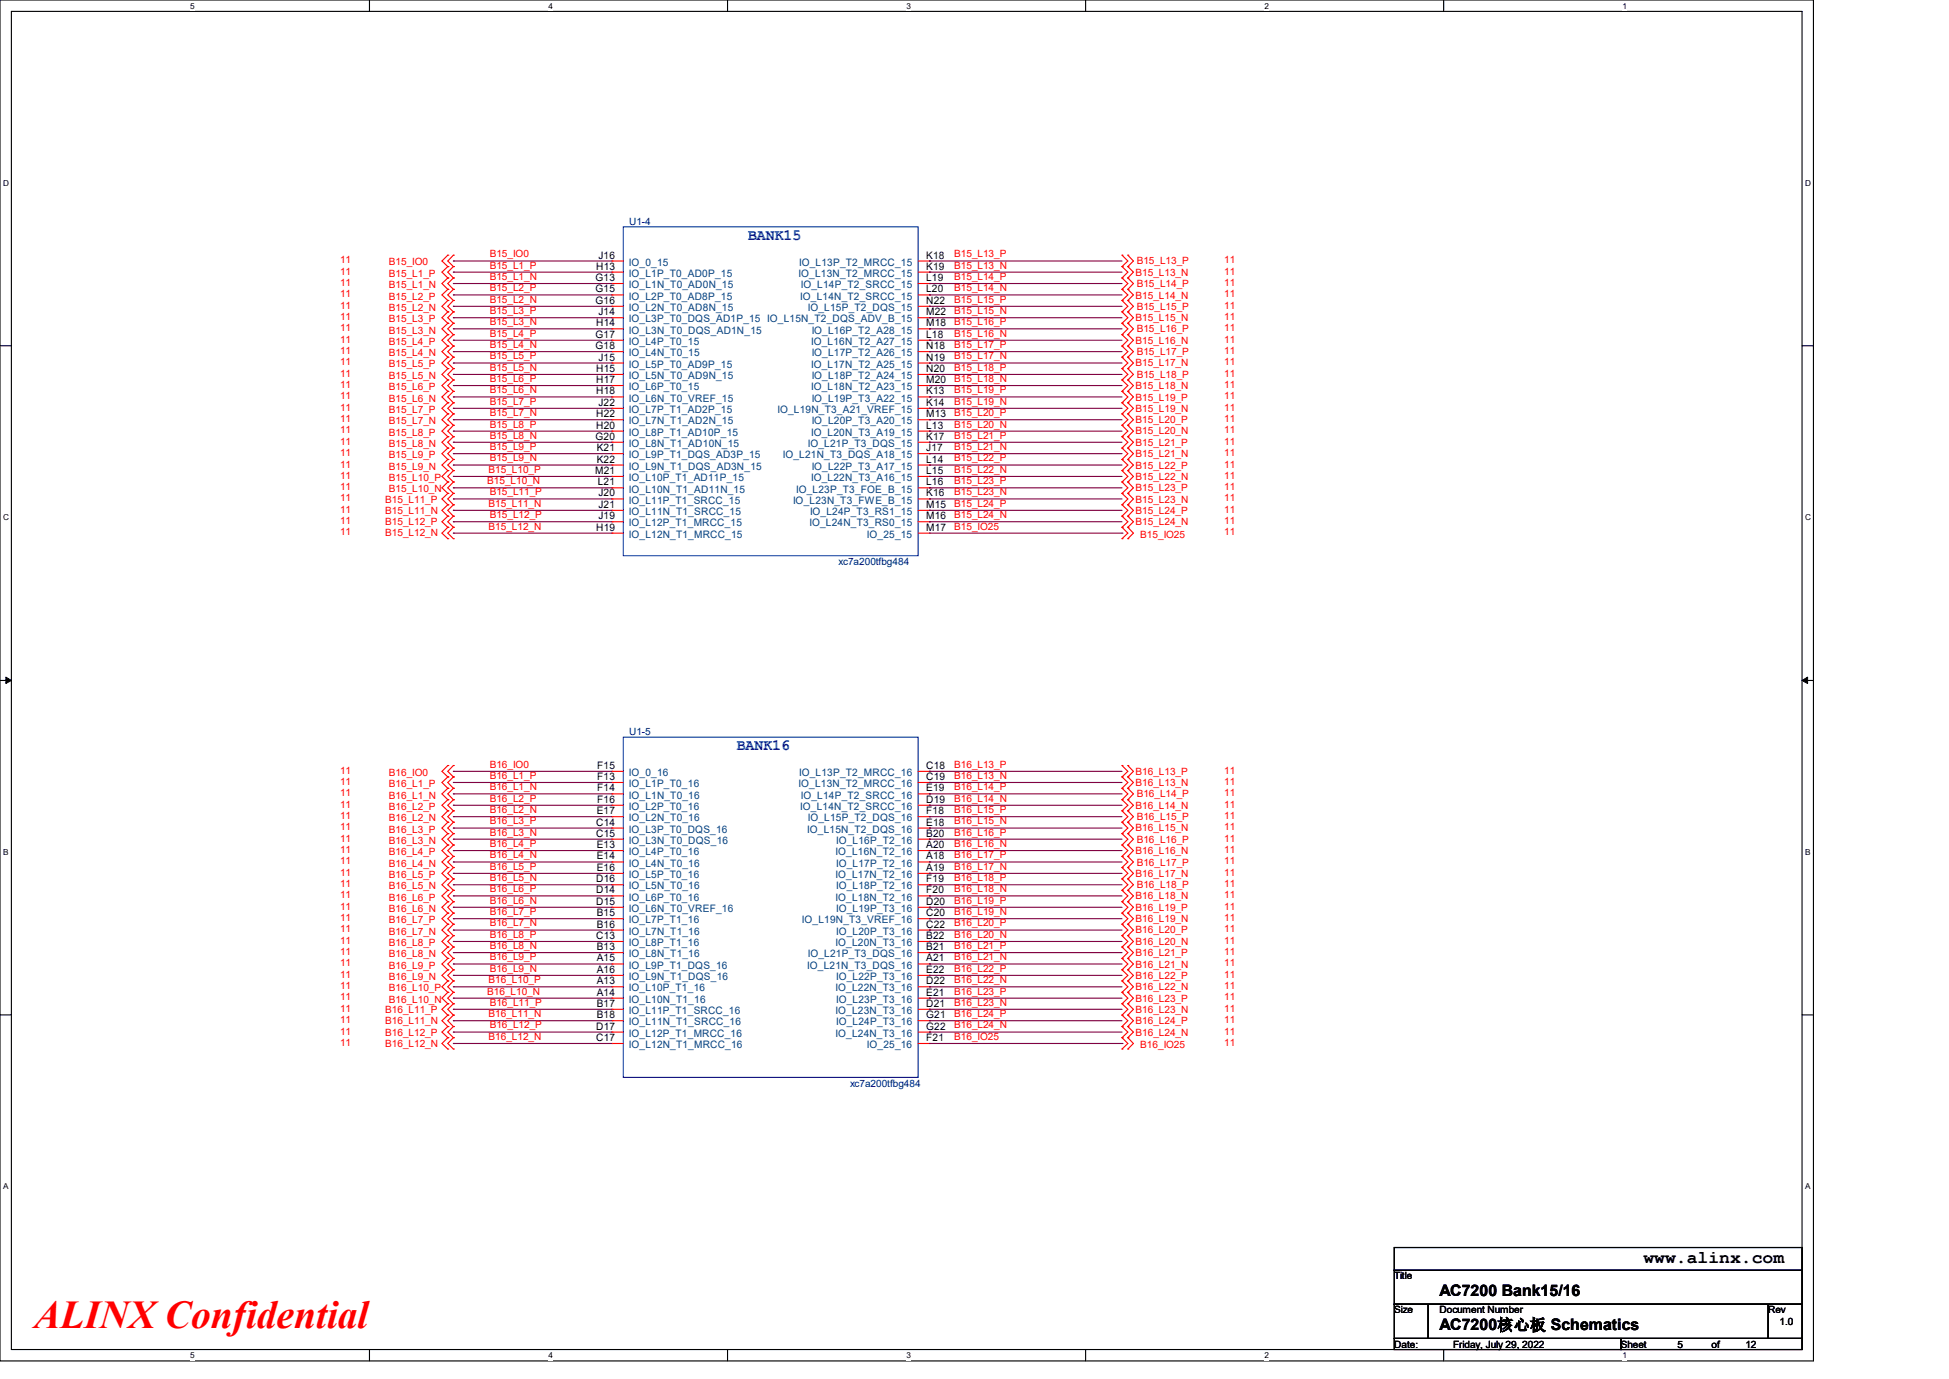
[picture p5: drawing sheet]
<svg xmlns="http://www.w3.org/2000/svg" width="297mm" height="210mm" viewBox="0 0 297 210" stroke-linecap="round" stroke-linejoin="round" font-family="sans-serif">
<path d="M0 0h276.4v207.3h-276.4zM1.7 1.7h272.9v203.8h-272.9z" fill="none" stroke="#000" stroke-width=".17"/>
<g fill="#fff">
<path d="M29 .2h.7v1.4h-.7z"/>
<path d="M29 205.7h.7v1.4h-.7z"/>
</g>
<path d="M56.3 0v1.7M56.3 205.5v1.8" fill="none" stroke="#000" stroke-width=".17"/>
<g fill="#fff">
<path d="M83.6 .2h.6v1.4h-.6z"/>
<path d="M83.6 205.7h.6v1.4h-.6z"/>
</g>
<path d="M110.9 0v1.7M110.9 205.5v1.8" fill="none" stroke="#000" stroke-width=".17"/>
<g fill="#fff">
<path d="M138.1 .2h.7v1.4h-.7z"/>
<path d="M138.1 205.7h.7v1.4h-.7z"/>
</g>
<path d="M165.4 0v1.7M165.4 205.5v1.8" fill="none" stroke="#000" stroke-width=".17"/>
<g fill="#fff">
<path d="M192.7 .2h.7v1.4h-.7z"/>
<path d="M192.7 205.7h.7v1.4h-.7z"/>
</g>
<path d="M220 0v1.7M220 205.5v1.8" fill="none" stroke="#000" stroke-width=".17"/>
<g fill="#fff">
<path d="M247.3 .2h.6v1.4h-.6z"/>
<path d="M247.3 205.7h.6v1.4h-.6z"/>
<path d="M.5 27.2h.9v1.4h-.9z"/>
<path d="M275.1 27.2h.9v1.4h-.9z"/>
<path d="M.5 78.1h.9v1.4h-.9z"/>
<path d="M275.1 78.1h.9v1.4h-.9z"/>
</g>
<path d="M0 52.7h1.7M274.6 52.7h1.8" fill="none" stroke="#000" stroke-width=".17"/>
<g fill="#fff">
<path d="M.5 129.1h.8v1.4h-.8z"/>
<path d="M275.1 129.1h.8v1.4h-.8z"/>
</g>
<path d="M0 103.6h1.7M274.6 103.6h1.8" fill="none" stroke="#000" stroke-width=".17"/>
<path d="M.9 103.1l.8 .5-.8 .5zM274.6 103.6l.9-.5v1z" fill="#000" stroke="#000" stroke-width=".15"/>
<g fill="#fff">
<path d="M.5 180h.8v1.4h-.8z"/>
<path d="M275.1 180h.8v1.4h-.8z"/>
</g>
<path d="M0 154.6h1.7M274.6 154.6h1.8M212.5 190h62.1v3.5h-62.1zM212.5 193.5h62.1v5.1h-62.1zM212.5 198.6h5.1v5.2h-5.1zM217.6 198.6h51.9v5.2h-51.9zM269.5 198.6h5.1v5.2h-5.1zM212.5 203.8h34.5v1.7h-34.5zM247 203.8h27.6v1.7h-27.6z" fill="none" stroke="#000" stroke-width=".17"/>
<g fill="none" stroke="#f00" stroke-width=".17">
<path d="M68.2 38.9h.1M68.2 38.9l-.8 .9 .8 .8M69.1 38.9h.1M69.1 38.9l-.9 .9 .9 .8M93.3 39.8h.1M93.3 39.8h1.7M139.9 39.8h1.7M141.6 39.8h.1M171 38.9h.1M171 38.9l.9 .9-.9 .8M171.9 38.9h.1M171.9 38.9l.8 .9-.8 .8"/>
<path d="M68.2 40.6h.1M68.2 42.3h.1M68.2 44.1h.1M68.2 45.8h.1M68.2 47.5h.1M68.2 49.2h.1M68.2 51h.1M68.2 52.7h.1M68.2 54.4h.1M68.2 56.1h.1M68.2 57.9h.1M68.2 59.6h.1"/>
<path d="M68.2 40.6l-.8 .8 .8 .9M68.2 42.3l-.8 .9 .8 .9M68.2 44.1l-.8 .8 .8 .9M68.2 45.8l-.8 .9 .8 .8M68.2 47.5l-.8 .9 .8 .8M68.2 49.2l-.8 .9 .8 .9M68.2 51l-.8 .8 .8 .9M68.2 52.7l-.8 .9 .8 .8M68.2 54.4l-.8 .9 .8 .8M68.2 56.1l-.8 .9 .8 .9M68.2 57.9l-.8 .8 .8 .9M68.2 59.6l-.8 .9 .8 .8"/>
<path d="M69.1 40.6h.1M69.1 42.3h.1M69.1 44.1h.1M69.1 45.8h.1M69.1 47.5h.1M69.1 49.2h.1M69.1 51h.1M69.1 52.7h.1M69.1 54.4h.1M69.1 56.1h.1M69.1 57.9h.1M69.1 59.6h.1"/>
<path d="M69.1 40.6l-.9 .8 .9 .9M69.1 42.3l-.9 .9 .9 .9M69.1 44.1l-.9 .8 .9 .9M69.1 45.8l-.9 .9 .9 .8M69.1 47.5l-.9 .9 .9 .8M69.1 49.2l-.9 .9 .9 .9M69.1 51l-.9 .8 .9 .9M69.1 52.7l-.9 .9 .9 .8M69.1 54.4l-.9 .9 .9 .8M69.1 56.1l-.9 .9 .9 .9M69.1 57.9l-.9 .8 .9 .9M69.1 59.6l-.9 .9 .9 .8"/>
<path d="M93.3 41.4h.1M93.3 43.2h.1M93.3 44.9h.1M93.3 46.7h.1M93.3 48.4h.1M93.3 50.1h.1M93.3 51.8h.1M93.3 53.6h.1M93.3 55.3h.1M93.3 57h.1M93.3 58.7h.1M93.3 41.4h1.7"/>
<path d="M93.3 43.2h1.7M93.3 44.9h1.7M93.3 46.7h1.7M93.3 48.4h1.7M93.3 50.1h1.7M93.3 51.8h1.7M93.3 53.6h1.7M93.3 55.3h1.7M93.3 57h1.7M93.3 58.7h1.7M139.9 41.4h1.7M139.9 43.2h1.7"/>
<path d="M139.9 44.9h1.7M139.9 46.7h1.7M139.9 48.4h1.7M139.9 50.1h1.7M139.9 51.8h1.7M139.9 53.6h1.7M139.9 55.3h1.7M139.9 57h1.7M139.9 58.7h1.7M141.6 41.4h.1M141.6 43.2h.1M141.6 44.9h.1"/>
<path d="M141.6 46.7h.1M141.6 48.4h.1M141.6 50.1h.1M141.6 51.8h.1M141.6 53.6h.1M141.6 55.3h.1M141.6 57h.1M141.6 58.7h.1M171 40.6h.1M171 42.3h.1M171 44.1h.1M171 45.8h.1"/>
<path d="M171 47.5h.1M171 49.2h.1M171 51h.1M171 52.7h.1M171 54.4h.1M171 56.1h.1M171 57.9h.1M171 59.6h.1M171 40.6l.9 .8-.9 .9M171 42.3l.9 .9-.9 .9M171 44.1l.9 .8-.9 .9M171 45.8l.9 .9-.9 .8"/>
<path d="M171 47.5l.9 .9-.9 .8M171 49.2l.9 .9-.9 .9M171 51l.9 .8-.9 .9M171 52.7l.9 .9-.9 .8M171 54.4l.9 .9-.9 .8M171 56.1l.9 .9-.9 .9M171 57.9l.9 .8-.9 .9M171 59.6l.9 .9-.9 .8M171.9 40.6h.1M171.9 42.3h.1M171.9 44.1h.1M171.9 45.8h.1"/>
<path d="M171.9 47.5h.1M171.9 49.2h.1M171.9 51h.1M171.9 52.7h.1M171.9 54.4h.1M171.9 56.1h.1M171.9 57.9h.1M171.9 59.6h.1M171.9 40.6l.8 .8-.8 .9M171.9 42.3l.8 .9-.8 .9M171.9 44.1l.8 .8-.8 .9M171.9 45.8l.8 .9-.8 .8"/>
<path d="M171.9 47.5l.8 .9-.8 .8M171.9 49.2l.8 .9-.8 .9M171.9 51l.8 .8-.8 .9M171.9 52.7l.8 .9-.8 .8M171.9 54.4l.8 .9-.8 .8M171.9 56.1l.8 .9-.8 .9M171.9 57.9l.8 .8-.8 .9M171.9 59.6l.8 .9-.8 .8M68.2 71.7h.1M68.2 73.4h.1M68.2 75.1h.1M68.2 61.3h.1"/>
<path d="M68.2 63h.1M68.2 64.8h.1M68.2 66.5h.1M68.2 68.2h.1M68.2 70h.1M68.2 76.9h.1M68.2 78.6h.1M68.2 71.7l-.8 .9 .8 .8M68.2 73.4l-.8 .9 .8 .8M68.2 61.3l-.8 .9 .8 .8M68.2 63l-.8 .9 .8 .9M68.2 64.8l-.8 .9 .8 .8"/>
<path d="M68.2 66.5l-.8 .9 .8 .8M68.2 68.2l-.8 .9 .8 .9M68.2 70l-.8 .8 .8 .9M68.2 75.1l-.8 .9 .8 .9M68.2 76.9l-.8 .8 .8 .9M68.2 78.6l-.8 .9 .8 .8M69.1 71.7h.1M69.1 73.4h.1M69.1 75.1h.1M69.1 61.3h.1M69.1 63h.1M69.1 64.8h.1"/>
<path d="M69.1 66.5h.1M69.1 68.2h.1M69.1 70h.1M69.1 76.9h.1M69.1 78.6h.1M69.1 71.7l-.9 .9 .9 .8M69.1 73.4l-.9 .9 .9 .8M69.1 61.3l-.9 .9 .9 .8M69.1 63l-.9 .9 .9 .9M69.1 64.8l-.9 .9 .9 .8M69.1 66.5l-.9 .9 .9 .8M69.1 68.2l-.9 .9 .9 .9"/>
<path d="M69.1 70l-.9 .8 .9 .9M69.1 75.1l-.9 .9 .9 .9M69.1 76.9l-.9 .8 .9 .9M69.1 78.6l-.9 .9 .9 .8M93.3 60.5h.1M93.3 62.2h.1M93.3 63.9h.1M93.3 65.7h.1M93.3 67.4h.1M93.3 69.1h.1M93.3 70.8h.1M93.3 72.6h.1"/>
<path d="M93.3 74.3h.1M93.3 76h.1M93.3 77.7h.1M93.3 79.5h.1M93.3 60.5h1.7M93.3 62.2h1.7M93.3 63.9h1.7M93.3 65.7h1.7M93.3 67.4h1.7M93.3 69.1h1.7M93.3 70.8h1.7M93.3 72.6h1.7"/>
<path d="M93.3 74.3h1.7M93.3 76h1.7M93.3 77.7h1.7M93.3 79.5h1.7M139.9 60.5h1.7M139.9 62.2h1.7M139.9 63.9h1.7M139.9 65.7h1.7M139.9 67.4h1.7M139.9 69.1h1.7M139.9 70.8h1.7M139.9 72.6h1.7"/>
<path d="M139.9 74.3h1.7M139.9 76h1.7M139.9 77.7h1.7M139.9 79.5h1.7M141.6 60.5h.1M141.6 62.2h.1M141.6 63.9h.1M141.6 65.7h.1M141.6 67.4h.1M141.6 69.1h.1M141.6 70.8h.1M141.6 72.6h.1"/>
<path d="M141.6 74.3h.1M141.6 76h.1M141.6 77.7h.1M141.6 79.5h.1M171 61.3h.1M171 63h.1M171 64.8h.1M171 66.5h.1M171 68.2h.1M171 70h.1M171 71.7h.1M171 73.4h.1"/>
<path d="M171 75.1h.1M171 76.9h.1M171 78.6h.1M171 61.3l.9 .9-.9 .8M171 63l.9 .9-.9 .9M171 64.8l.9 .9-.9 .8M171 66.5l.9 .9-.9 .8M171 68.2l.9 .9-.9 .9M171 70l.9 .8-.9 .9M171 71.7l.9 .9-.9 .8M171 73.4l.9 .9-.9 .8M171 75.1l.9 .9-.9 .9"/>
<path d="M171 76.9l.9 .8-.9 .9M171 78.6l.9 .9-.9 .8M171.9 61.3h.1M171.9 63h.1M171.9 64.8h.1M171.9 66.5h.1M171.9 68.2h.1M171.9 70h.1M171.9 71.7h.1M171.9 73.4h.1M171.9 75.1h.1M171.9 76.9h.1"/>
<path d="M171.9 78.6h.1M171.9 61.3l.8 .9-.8 .8M171.9 63l.8 .9-.8 .9M171.9 64.8l.8 .9-.8 .8M171.9 66.5l.8 .9-.8 .8M171.9 68.2l.8 .9-.8 .9M171.9 70l.8 .8-.8 .9M171.9 71.7l.8 .9-.8 .8M171.9 73.4l.8 .9-.8 .8M171.9 75.1l.8 .9-.8 .9M171.9 76.9l.8 .8-.8 .9M171.9 78.6l.8 .9-.8 .8"/>
<path d="M68.2 80.3h.1M68.2 82h.1M68.2 80.3l-.8 .9 .8 .8M69.1 80.3h.1M69.1 82h.1M69.1 80.3l-.9 .9 .9 .8M93.3 81.2h.1M93.3 81.2h1.7M139.9 81.2h1.7M141.6 81.2h.1M171 80.3h.1M171 82h.1"/>
<path d="M171 80.3l.9 .9-.9 .8M171.9 80.3h.1M171.9 82h.1M171.9 80.3l.8 .9-.8 .8M68.2 118.3h.1M68.2 116.6h.1M68.2 118.3l-.8 .9 .8 .9M68.2 116.6l-.8 .9 .8 .8M69.1 118.3h.1M69.1 116.6h.1M69.1 118.3l-.9 .9 .9 .9M69.1 116.6l-.9 .9 .9 .8"/>
<path d="M93.3 117.5h.1M93.3 119.2h.1M93.3 117.5h1.7M93.3 119.2h1.7M139.9 117.5h1.7M139.9 119.2h1.7M141.6 117.5h.1M141.6 119.2h.1M171 118.3h.1M171 116.6h.1M171 118.3l.9 .9-.9 .9M171 116.6l.9 .9-.9 .8"/>
<path d="M171.9 118.3h.1M171.9 116.6h.1M171.9 118.3l.8 .9-.8 .9M171.9 116.6l.8 .9-.8 .8M68.2 120.1h.1M68.2 121.8h.1M68.2 123.5h.1M68.2 125.2h.1M68.2 127h.1M68.2 128.7h.1M68.2 130.4h.1M68.2 132.1h.1"/>
<path d="M68.2 133.9h.1M68.2 135.6h.1M68.2 137.3h.1M68.2 139.1h.1M68.2 120.1l-.8 .8 .8 .9M68.2 121.8l-.8 .8 .8 .9M68.2 123.5l-.8 .9 .8 .8M68.2 125.2l-.8 .9 .8 .9M68.2 127l-.8 .8 .8 .9M68.2 128.7l-.8 .8 .8 .9M68.2 130.4l-.8 .9 .8 .8M68.2 132.1l-.8 .9 .8 .9"/>
<path d="M68.2 133.9l-.8 .8 .8 .9M68.2 135.6l-.8 .8 .8 .9M68.2 137.3l-.8 .9 .8 .9M68.2 139.1l-.8 .8 .8 .9M69.1 120.1h.1M69.1 121.8h.1M69.1 123.5h.1M69.1 125.2h.1M69.1 127h.1M69.1 128.7h.1M69.1 130.4h.1M69.1 132.1h.1"/>
<path d="M69.1 133.9h.1M69.1 135.6h.1M69.1 137.3h.1M69.1 139.1h.1M69.1 120.1l-.9 .8 .9 .9M69.1 121.8l-.9 .8 .9 .9M69.1 123.5l-.9 .9 .9 .8M69.1 125.2l-.9 .9 .9 .9M69.1 127l-.9 .8 .9 .9M69.1 128.7l-.9 .8 .9 .9M69.1 130.4l-.9 .9 .9 .8M69.1 132.1l-.9 .9 .9 .9"/>
<path d="M69.1 133.9l-.9 .8 .9 .9M69.1 135.6l-.9 .8 .9 .9M69.1 137.3l-.9 .9 .9 .9M69.1 139.1l-.9 .8 .9 .9M93.3 120.9h.1M93.3 122.6h.1M93.3 124.4h.1M93.3 126.1h.1M93.3 127.8h.1M93.3 129.5h.1M93.3 131.3h.1M93.3 133h.1"/>
<path d="M93.3 134.7h.1M93.3 136.4h.1M93.3 138.2h.1M93.3 139.9h.1M93.3 120.9h1.7M93.3 122.6h1.7M93.3 124.4h1.7M93.3 126.1h1.7M93.3 127.8h1.7M93.3 129.5h1.7M93.3 131.3h1.7M93.3 133h1.7"/>
<path d="M93.3 134.7h1.7M93.3 136.4h1.7M93.3 138.2h1.7M93.3 139.9h1.7M139.9 120.9h1.7M139.9 122.6h1.7M139.9 124.4h1.7M139.9 126.1h1.7M139.9 127.8h1.7M139.9 129.5h1.7M139.9 131.3h1.7M139.9 133h1.7"/>
<path d="M139.9 134.7h1.7M139.9 136.4h1.7M139.9 138.2h1.7M139.9 139.9h1.7M141.6 120.9h.1M141.6 122.6h.1M141.6 124.4h.1M141.6 126.1h.1M141.6 127.8h.1M141.6 129.5h.1M141.6 131.3h.1M141.6 133h.1"/>
<path d="M141.6 134.7h.1M141.6 136.4h.1M141.6 138.2h.1M141.6 139.9h.1M171 120.1h.1M171 121.8h.1M171 123.5h.1M171 125.2h.1M171 127h.1M171 128.7h.1M171 130.4h.1M171 132.1h.1"/>
<path d="M171 133.9h.1M171 135.6h.1M171 137.3h.1M171 139.1h.1M171 120.1l.9 .8-.9 .9M171 121.8l.9 .8-.9 .9M171 123.5l.9 .9-.9 .8M171 125.2l.9 .9-.9 .9M171 127l.9 .8-.9 .9M171 128.7l.9 .8-.9 .9M171 130.4l.9 .9-.9 .8M171 132.1l.9 .9-.9 .9"/>
<path d="M171 133.9l.9 .8-.9 .9M171 135.6l.9 .8-.9 .9M171 137.3l.9 .9-.9 .9M171 139.1l.9 .8-.9 .9M171.9 120.1h.1M171.9 121.8h.1M171.9 123.5h.1M171.9 125.2h.1M171.9 127h.1M171.9 128.7h.1M171.9 130.4h.1M171.9 132.1h.1"/>
<path d="M171.9 133.9h.1M171.9 135.6h.1M171.9 137.3h.1M171.9 139.1h.1M171.9 120.1l.8 .8-.8 .9M171.9 121.8l.8 .8-.8 .9M171.9 123.5l.8 .9-.8 .8M171.9 125.2l.8 .9-.8 .9M171.9 127l.8 .8-.8 .9M171.9 128.7l.8 .8-.8 .9M171.9 130.4l.8 .9-.8 .8M171.9 132.1l.8 .9-.8 .9"/>
<path d="M171.9 133.9l.8 .8-.8 .9M171.9 135.6l.8 .8-.8 .9M171.9 137.3l.8 .9-.8 .9M171.9 139.1l.8 .8-.8 .9M68.2 149.4h.1M68.2 151.1h.1M68.2 152.9h.1M68.2 140.8h.1M68.2 142.5h.1M68.2 144.2h.1M68.2 146h.1M68.2 147.7h.1"/>
<path d="M68.2 154.6h.1M68.2 156.3h.1M68.2 158h.1M68.2 159.8h.1M68.2 149.4l-.8 .9 .8 .8M68.2 151.1l-.8 .9 .8 .9M68.2 140.8l-.8 .8 .8 .9M68.2 142.5l-.8 .9 .8 .8M68.2 144.2l-.8 .9 .8 .9M68.2 146l-.8 .8 .8 .9M68.2 147.7l-.8 .8 .8 .9M68.2 152.9l-.8 .8 .8 .9"/>
<path d="M68.2 154.6l-.8 .8 .8 .9M68.2 156.3l-.8 .9 .8 .8M68.2 158l-.8 .9 .8 .9M69.1 149.4h.1M69.1 151.1h.1M69.1 152.9h.1M69.1 140.8h.1M69.1 142.5h.1M69.1 144.2h.1M69.1 146h.1M69.1 147.7h.1M69.1 154.6h.1"/>
<path d="M69.1 156.3h.1M69.1 158h.1M69.1 159.8h.1M69.1 149.4l-.9 .9 .9 .8M69.1 151.1l-.9 .9 .9 .9M69.1 140.8l-.9 .8 .9 .9M69.1 142.5l-.9 .9 .9 .8M69.1 144.2l-.9 .9 .9 .9M69.1 146l-.9 .8 .9 .9M69.1 147.7l-.9 .8 .9 .9M69.1 152.9l-.9 .8 .9 .9M69.1 154.6l-.9 .8 .9 .9"/>
<path d="M69.1 156.3l-.9 .9 .9 .8M69.1 158l-.9 .9 .9 .9M93.3 141.6h.1M93.3 143.4h.1M93.3 145.1h.1M93.3 146.8h.1M93.3 148.5h.1M93.3 150.3h.1M93.3 152h.1M93.3 153.7h.1M93.3 155.4h.1M93.3 157.2h.1"/>
<path d="M93.3 158.9h.1M93.3 141.6h1.7M93.3 143.4h1.7M93.3 145.1h1.7M93.3 146.8h1.7M93.3 148.5h1.7M93.3 150.3h1.7M93.3 152h1.7M93.3 153.7h1.7M93.3 155.4h1.7M93.3 157.2h1.7M93.3 158.9h1.7"/>
<path d="M139.9 141.6h1.7M139.9 143.4h1.7M139.9 145.1h1.7M139.9 146.8h1.7M139.9 148.5h1.7M139.9 150.3h1.7M139.9 152h1.7M139.9 153.7h1.7M139.9 155.4h1.7M139.9 157.2h1.7M139.9 158.9h1.7M141.6 141.6h.1"/>
<path d="M141.6 143.4h.1M141.6 145.1h.1M141.6 146.8h.1M141.6 148.5h.1M141.6 150.3h.1M141.6 152h.1M141.6 153.7h.1M141.6 155.4h.1M141.6 157.2h.1M141.6 158.9h.1M171 140.8h.1M171 158h.1"/>
<path d="M171 159.8h.1M171 142.5h.1M171 144.2h.1M171 146h.1M171 147.7h.1M171 149.4h.1M171 151.1h.1M171 152.9h.1M171 154.6h.1M171 156.3h.1M171 158l.9 .9-.9 .9M171 140.8l.9 .8-.9 .9"/>
<path d="M171 142.5l.9 .9-.9 .8M171 144.2l.9 .9-.9 .9M171 146l.9 .8-.9 .9M171 147.7l.9 .8-.9 .9M171 149.4l.9 .9-.9 .8M171 151.1l.9 .9-.9 .9M171 152.9l.9 .8-.9 .9M171 154.6l.9 .8-.9 .9M171 156.3l.9 .9-.9 .8M171.9 140.8h.1M171.9 158h.1M171.9 159.8h.1"/>
<path d="M171.9 142.5h.1M171.9 144.2h.1M171.9 146h.1M171.9 147.7h.1M171.9 149.4h.1M171.9 151.1h.1M171.9 152.9h.1M171.9 154.6h.1M171.9 156.3h.1M171.9 158l.8 .9-.8 .9M171.9 140.8l.8 .8-.8 .9M171.9 142.5l.8 .9-.8 .8"/>
<path d="M171.9 144.2l.8 .9-.8 .9M171.9 146l.8 .8-.8 .9M171.9 147.7l.8 .8-.8 .9M171.9 149.4l.8 .9-.8 .8M171.9 151.1l.8 .9-.8 .9M171.9 152.9l.8 .8-.8 .9M171.9 154.6l.8 .8-.8 .9M171.9 156.3l.8 .9-.8 .8"/>
</g>
<path d="M95 34.5h44.9v50.1h-44.9zM95 112.3h44.9v51.8h-44.9z" fill="none" stroke="#00f" stroke-width=".17"/>
<g fill="none" stroke="#800040" stroke-width=".17">
<path d="M69.1 39.8h.1M69.1 39.8h24.2M141.6 39.8h.1M141.6 39.8h29.4M69.1 41.4h.1M69.1 43.2h.1M69.1 44.9h.1M69.1 46.7h.1M69.1 48.4h.1M69.1 50.1h.1M69.1 51.8h.1M69.1 53.6h.1"/>
<path d="M69.1 55.3h.1M69.1 57h.1M69.1 58.7h.1M69.1 41.4h24.2M69.1 43.2h24.2M69.1 44.9h24.2M69.1 46.7h24.2M69.1 48.4h24.2M69.1 50.1h24.2M69.1 51.8h24.2M69.1 53.6h24.2M69.1 55.3h24.2"/>
<path d="M69.1 57h24.2M69.1 58.7h24.2M141.6 50.1h.1M141.6 51.8h.1M141.6 53.6h.1M141.6 55.3h.1M141.6 57h.1M141.6 58.7h.1M141.6 41.4h.1M141.6 43.2h.1M141.6 44.9h.1M141.6 46.7h.1"/>
<path d="M141.6 48.4h.1M141.6 41.4h29.4M141.6 43.2h29.4M141.6 44.9h29.4M141.6 46.7h29.4M141.6 48.4h29.4M141.6 50.1h29.4M141.6 51.8h29.4M141.6 53.6h29.4M141.6 55.3h29.4M141.6 57h29.4M141.6 58.7h29.4"/>
<path d="M69.1 72.6h.1M69.1 74.3h.1M69.1 60.5h.1M69.1 62.2h.1M69.1 63.9h.1M69.1 65.7h.1M69.1 67.4h.1M69.1 69.1h.1M69.1 70.8h.1M69.1 76h.1M69.1 77.7h.1M69.1 79.5h.1"/>
<path d="M69.1 72.6h24.2M69.1 74.3h24.2M69.1 60.5h24.2M69.1 62.2h24.2M69.1 63.9h24.2M69.1 65.7h24.2M69.1 67.4h24.2M69.1 69.1h24.2M69.1 70.8h24.2M69.1 76h24.2M69.1 77.7h24.2M69.1 79.5h24.2"/>
<path d="M141.6 60.5h.1M141.6 62.2h.1M141.6 63.9h.1M141.6 65.7h.1M141.6 67.4h.1M141.6 69.1h.1M141.6 70.8h.1M141.6 72.6h.1M141.6 74.3h.1M141.6 76h.1M141.6 77.7h.1M141.6 79.5h.1"/>
<path d="M141.6 72.6h29.4M141.6 74.3h29.4M141.6 60.5h29.4M141.6 62.2h29.4M141.6 63.9h29.4M141.6 65.7h29.4M141.6 67.4h29.4M141.6 69.1h29.4M141.6 70.8h29.4M141.6 76h29.4M141.6 77.7h29.4M141.6 79.5h29.4"/>
<path d="M69.1 81.2h.1M69.1 81.2h24.2M141.6 81.2h29.4M171 81.2h.1M69.1 117.5h.1M69.1 119.2h.1M69.1 117.5h24.2M69.1 119.2h24.2M141.6 119.2h.1M141.6 117.5h.1M141.6 117.5h29.4M141.6 119.2h29.4"/>
<path d="M69.1 120.9h.1M69.1 122.6h.1M69.1 124.4h.1M69.1 126.1h.1M69.1 127.8h.1M69.1 129.5h.1M69.1 131.3h.1M69.1 133h.1M69.1 134.7h.1M69.1 136.4h.1M69.1 138.2h.1M69.1 139.9h.1"/>
<path d="M69.1 120.9h24.2M69.1 122.6h24.2M69.1 124.4h24.2M69.1 126.1h24.2M69.1 127.8h24.2M69.1 129.5h24.2M69.1 131.3h24.2M69.1 133h24.2M69.1 134.7h24.2M69.1 136.4h24.2M69.1 138.2h24.2M69.1 139.9h24.2"/>
<path d="M141.6 127.8h.1M141.6 129.5h.1M141.6 131.3h.1M141.6 133h.1M141.6 134.7h.1M141.6 136.4h.1M141.6 138.2h.1M141.6 139.9h.1M141.6 120.9h.1M141.6 122.6h.1M141.6 124.4h.1M141.6 126.1h.1"/>
<path d="M141.6 120.9h29.4M141.6 122.6h29.4M141.6 124.4h29.4M141.6 126.1h29.4M141.6 127.8h29.4M141.6 129.5h29.4M141.6 131.3h29.4M141.6 133h29.4M141.6 134.7h29.4M141.6 136.4h29.4M141.6 138.2h29.4M141.6 139.9h29.4"/>
<path d="M69.1 150.3h.1M69.1 152h.1M69.1 141.6h.1M69.1 143.4h.1M69.1 145.1h.1M69.1 146.8h.1M69.1 148.5h.1M69.1 153.7h.1M69.1 155.4h.1M69.1 157.2h.1M69.1 158.9h.1M69.1 150.3h24.2"/>
<path d="M69.1 152h24.2M69.1 141.6h24.2M69.1 143.4h24.2M69.1 145.1h24.2M69.1 146.8h24.2M69.1 148.5h24.2M69.1 153.7h24.2M69.1 155.4h24.2M69.1 157.2h24.2M69.1 158.9h24.2M141.6 141.6h.1M141.6 143.4h.1"/>
<path d="M141.6 145.1h.1M141.6 146.8h.1M141.6 148.5h.1M141.6 150.3h.1M141.6 152h.1M141.6 153.7h.1M141.6 155.4h.1M141.6 157.2h.1M141.6 150.3h29.4M141.6 152h29.4M141.6 141.6h29.4M141.6 143.4h29.4"/>
<path d="M141.6 145.1h29.4M141.6 146.8h29.4M141.6 148.5h29.4M141.6 153.7h29.4M141.6 155.4h29.4M141.6 157.2h29.4M141.6 158.9h29.4M171 158.9h.1"/>
</g>
<text font-size="6" fill="#f00" x="5.2" y="202.3">ALINX Confidential</text>
<text font-size="2.8" x="250.4" y="192.3">www.alinx.com</text>
<g font-size="2.4" fill="#00f">
<text x="114" y="36.5">BANK15</text>
<text x="112.3" y="114.2">BANK16</text>
</g>
<g font-size="2.4">
<text x="219.4" y="197.4">AC7200 Bank15/16</text>
<text x="219.4" y="202.6">AC7200核心板 Schematics</text>
</g>
<g font-size="1.6">
<text x="90.8" y="41.1">H13</text>
<text x="91.2" y="39.4">J16</text>
<text x="141.1" y="39.4">K18</text>
<text x="141.1" y="41.1">K19</text>
<text x="90.8" y="42.8">G13</text>
<text x="90.8" y="44.5">G15</text>
<text x="90.8" y="46.3">G16</text>
<text x="141.1" y="42.8">L19</text>
<text x="141.1" y="44.5">L20</text>
<text x="141.1" y="46.3">N22</text>
<text x="90.8" y="51.4">G17</text>
<text x="90.8" y="53.2">G18</text>
<text x="90.8" y="49.7">H14</text>
<text x="91.2" y="48">J14</text>
<text x="141.1" y="48">M22</text>
<text x="141.1" y="49.7">M18</text>
<text x="141.1" y="51.4">L18</text>
<text x="141.1" y="53.2">N18</text>
<text x="90.8" y="56.6">H15</text>
<text x="90.8" y="58.3">H17</text>
<text x="91.2" y="54.9">J15</text>
<text x="141.1" y="54.9">N19</text>
<text x="141.1" y="56.6">N20</text>
<text x="141.1" y="58.3">M20</text>
<text x="90.8" y="60.1">H18</text>
<text x="90.8" y="63.5">H22</text>
<text x="90.8" y="65.3">H20</text>
<text x="91.2" y="61.8">J22</text>
<text x="141.1" y="60.1">K13</text>
<text x="141.1" y="61.8">K14</text>
<text x="141.1" y="63.5">M13</text>
<text x="141.1" y="65.3">L13</text>
<text x="90.8" y="67">G20</text>
<text x="90.9" y="68.7">K21</text>
<text x="90.9" y="70.4">K22</text>
<text x="141.1" y="67">K17</text>
<text x="141.1" y="68.7">J17</text>
<text x="141.1" y="70.4">L14</text>
<text x="90.7" y="72.2">M21</text>
<text x="91.1" y="73.9">L21</text>
<text x="91.2" y="75.6">J20</text>
<text x="91.2" y="77.3">J21</text>
<text x="141.1" y="72.2">L15</text>
<text x="141.1" y="73.9">L16</text>
<text x="141.1" y="75.6">K16</text>
<text x="141.1" y="77.3">M15</text>
<text x="90.8" y="80.8">H19</text>
<text x="91.2" y="79.1">J19</text>
<text x="141.1" y="79.1">M16</text>
<text x="141.1" y="80.8">M17</text>
<text x="91" y="117.1">F15</text>
<text x="91" y="118.8">F13</text>
<text x="141.1" y="117.1">C18</text>
<text x="141.1" y="118.8">C19</text>
<text x="90.8" y="125.7">C14</text>
<text x="90.9" y="124">E17</text>
<text x="91" y="120.5">F14</text>
<text x="91" y="122.3">F16</text>
<text x="141.1" y="120.5">E19</text>
<text x="141.1" y="122.3">D19</text>
<text x="141.1" y="124">F18</text>
<text x="141.1" y="125.7">E18</text>
<text x="90.8" y="127.4">C15</text>
<text x="90.9" y="129.2">E13</text>
<text x="90.9" y="130.9">E14</text>
<text x="141.1" y="127.4">B20</text>
<text x="141.1" y="129.2">A20</text>
<text x="141.1" y="130.9">A18</text>
<text x="90.8" y="134.4">D16</text>
<text x="90.8" y="136.1">D14</text>
<text x="90.8" y="137.8">D15</text>
<text x="90.9" y="132.6">E16</text>
<text x="141.1" y="132.6">A19</text>
<text x="141.1" y="134.4">F19</text>
<text x="141.1" y="136.1">F20</text>
<text x="141.1" y="137.8">D20</text>
<text x="90.8" y="143">C13</text>
<text x="90.9" y="139.5">B15</text>
<text x="90.9" y="141.3">B16</text>
<text x="141.1" y="139.5">C20</text>
<text x="141.1" y="141.3">C22</text>
<text x="141.1" y="143">B22</text>
<text x="90.9" y="144.7">B13</text>
<text x="90.9" y="146.4">A15</text>
<text x="90.9" y="148.2">A16</text>
<text x="90.9" y="149.9">A13</text>
<text x="141.1" y="144.7">B21</text>
<text x="141.1" y="146.4">A21</text>
<text x="141.1" y="148.2">E22</text>
<text x="141.1" y="149.9">D22</text>
<text x="90.9" y="151.6">A14</text>
<text x="90.9" y="153.3">B17</text>
<text x="90.9" y="155.1">B18</text>
<text x="141.1" y="151.6">E21</text>
<text x="141.1" y="153.3">D21</text>
<text x="141.1" y="155.1">G21</text>
<text x="90.8" y="156.8">D17</text>
<text x="90.8" y="158.5">C17</text>
<text x="141.1" y="156.8">G22</text>
<text x="141.1" y="158.5">F21</text>
</g>
<g font-size="1.6" fill="#004080">
<text x="95.8" y="40.5">IO_0_15</text>
<text x="121.8" y="40.5">IO_L13P_T2_MRCC_15</text>
<text x="95.8" y="42.2">IO_L1P_T0_AD0P_15</text>
<text x="95.8" y="43.9">IO_L1N_T0_AD0N_15</text>
<text x="95.8" y="45.6">IO_L2P_T0_AD8P_15</text>
<text x="95.8" y="47.4">IO_L2N_T0_AD8N_15</text>
<text x="121.7" y="42.2">IO_L13N_T2_MRCC_15</text>
<text x="122" y="45.6">IO_L14N_T2_SRCC_15</text>
<text x="122" y="43.9">IO_L14P_T2_SRCC_15</text>
<text x="123.1" y="47.4">IO_L15P_T2_DQS_15</text>
<text x="95.8" y="49.1">IO_L3P_T0_DQS_AD1P_15 IO_L15N_T2_DQS_ADV_B_15</text>
<text x="95.8" y="50.8">IO_L3N_T0_DQS_AD1N_15</text>
<text x="95.8" y="52.5">IO_L4P_T0_15</text>
<text x="123.6" y="52.5">IO_L16N_T2_A27_15</text>
<text x="123.7" y="50.8">IO_L16P_T2_A28_15</text>
<text x="95.8" y="54.3">IO_L4N_T0_15</text>
<text x="95.8" y="56">IO_L5P_T0_AD9P_15</text>
<text x="95.8" y="57.7">IO_L5N_T0_AD9N_15</text>
<text x="95.8" y="59.4">IO_L6P_T0_15</text>
<text x="123.6" y="56">IO_L17N_T2_A25_15</text>
<text x="123.6" y="59.4">IO_L18N_T2_A23_15</text>
<text x="123.7" y="54.3">IO_L17P_T2_A26_15</text>
<text x="123.7" y="57.7">IO_L18P_T2_A24_15</text>
<text x="95.8" y="61.2">IO_L6N_T0_VREF_15</text>
<text x="95.8" y="62.9">IO_L7P_T1_AD2P_15</text>
<text x="95.8" y="64.6">IO_L7N_T1_AD2N_15</text>
<text x="118.5" y="62.9">IO_L19N_T3_A21_VREF_15</text>
<text x="123.7" y="61.2">IO_L19P_T3_A22_15</text>
<text x="123.7" y="64.6">IO_L20P_T3_A20_15</text>
<text x="95.8" y="66.4">IO_L8P_T1_AD10P_15</text>
<text x="95.8" y="68.1">IO_L8N_T1_AD10N_15</text>
<text x="95.8" y="69.8">IO_L9P_T1_DQS_AD3P_15</text>
<text x="95.8" y="71.5">IO_L9N_T1_DQS_AD3N_15</text>
<text x="119.3" y="69.8">IO_L21N_T3_DQS_A18_15</text>
<text x="123.1" y="68.1">IO_L21P_T3_DQS_15</text>
<text x="123.6" y="66.4">IO_L20N_T3_A19_15</text>
<text x="123.7" y="71.5">IO_L22P_T3_A17_15</text>
<text x="95.8" y="73.3">IO_L10P_T1_AD11P_15</text>
<text x="95.8" y="75">IO_L10N_T1_AD11N_15</text>
<text x="95.8" y="76.7">IO_L11P_T1_SRCC_15</text>
<text x="120.9" y="76.7">IO_L23N_T3_FWE_B_15</text>
<text x="121.3" y="75">IO_L23P_T3_FOE_B_15</text>
<text x="123.6" y="73.3">IO_L22N_T3_A16_15</text>
<text x="95.8" y="78.4">IO_L11N_T1_SRCC_15</text>
<text x="95.8" y="80.2">IO_L12P_T1_MRCC_15</text>
<text x="95.8" y="81.9">IO_L12N_T1_MRCC_15</text>
<text x="123.4" y="80.2">IO_L24N_T3_RS0_15</text>
<text x="123.4" y="78.4">IO_L24P_T3_RS1_15</text>
<text x="132.1" y="81.9">IO_25_15</text>
<text x="95.8" y="118.2">IO_0_16</text>
<text x="95.8" y="119.9">IO_L1P_T0_16</text>
<text x="121.7" y="119.9">IO_L13N_T2_MRCC_16</text>
<text x="121.8" y="118.2">IO_L13P_T2_MRCC_16</text>
<text x="95.8" y="121.6">IO_L1N_T0_16</text>
<text x="95.8" y="123.4">IO_L2P_T0_16</text>
<text x="95.8" y="125.1">IO_L2N_T0_16</text>
<text x="122" y="123.4">IO_L14N_T2_SRCC_16</text>
<text x="122" y="121.6">IO_L14P_T2_SRCC_16</text>
<text x="123.1" y="125.1">IO_L15P_T2_DQS_16</text>
<text x="95.8" y="126.8">IO_L3P_T0_DQS_16</text>
<text x="95.8" y="128.5">IO_L3N_T0_DQS_16</text>
<text x="95.8" y="130.3">IO_L4P_T0_16</text>
<text x="95.8" y="132">IO_L4N_T0_16</text>
<text x="123" y="126.8">IO_L15N_T2_DQS_16</text>
<text x="127.3" y="130.3">IO_L16N_T2_16</text>
<text x="127.4" y="128.5">IO_L16P_T2_16</text>
<text x="127.4" y="132">IO_L17P_T2_16</text>
<text x="95.8" y="133.7">IO_L5P_T0_16</text>
<text x="95.8" y="135.5">IO_L5N_T0_16</text>
<text x="95.8" y="137.2">IO_L6P_T0_16</text>
<text x="127.3" y="133.7">IO_L17N_T2_16</text>
<text x="127.3" y="137.2">IO_L18N_T2_16</text>
<text x="127.4" y="135.5">IO_L18P_T2_16</text>
<text x="95.8" y="138.9">IO_L6N_T0_VREF_16</text>
<text x="95.8" y="140.6">IO_L7P_T1_16</text>
<text x="95.8" y="142.4">IO_L7N_T1_16</text>
<text x="122.2" y="140.6">IO_L19N_T3_VREF_16</text>
<text x="127.4" y="138.9">IO_L19P_T3_16</text>
<text x="127.4" y="142.4">IO_L20P_T3_16</text>
<text x="95.8" y="144.1">IO_L8P_T1_16</text>
<text x="95.8" y="145.8">IO_L8N_T1_16</text>
<text x="95.8" y="147.5">IO_L9P_T1_DQS_16</text>
<text x="95.8" y="149.3">IO_L9N_T1_DQS_16</text>
<text x="123" y="147.5">IO_L21N_T3_DQS_16</text>
<text x="123.1" y="145.8">IO_L21P_T3_DQS_16</text>
<text x="127.3" y="144.1">IO_L20N_T3_16</text>
<text x="127.4" y="149.3">IO_L22P_T3_16</text>
<text x="95.8" y="151">IO_L10P_T1_16</text>
<text x="95.8" y="152.7">IO_L10N_T1_16</text>
<text x="95.8" y="154.4">IO_L11P_T1_SRCC_16</text>
<text x="127.3" y="151">IO_L22N_T3_16</text>
<text x="127.3" y="154.4">IO_L23N_T3_16</text>
<text x="127.4" y="152.7">IO_L23P_T3_16</text>
<text x="95.8" y="156.2">IO_L11N_T1_SRCC_16</text>
<text x="95.8" y="157.9">IO_L12P_T1_MRCC_16</text>
<text x="95.8" y="159.6">IO_L12N_T1_MRCC_16</text>
<text x="127.3" y="157.9">IO_L24N_T3_16</text>
<text x="127.4" y="156.2">IO_L24P_T3_16</text>
<text x="132.1" y="159.6">IO_25_16</text>
</g>
<g font-size="1.5" fill="#000080">
<text x="95.9" y="34.2">U1-4</text>
<text x="127.8" y="86">xc7a200tfbg484</text>
<text x="95.9" y="111.9">U1-5</text>
<text x="129.5" y="165.5">xc7a200tfbg484</text>
</g>
<g font-size="1.5" fill="#f00">
<text x="51.8" y="41.8">11</text>
<text x="51.8" y="40.1">11</text>
<text x="59.3" y="40.4">B15_IO0</text>
<text x="74.6" y="39.2">B15_IO0</text>
<text x="74.6" y="40.9">B15_L1_P</text>
<text x="145.4" y="39.2">B15_L13_P</text>
<text x="145.4" y="40.9">B15_L13_N</text>
<text x="173.1" y="42">B15_L13_N</text>
<text x="173.2" y="40.3">B15_L13_P</text>
<text x="186.6" y="40.1">11</text>
<text x="186.6" y="41.8">11</text>
<text x="51.8" y="43.6">11</text>
<text x="51.8" y="45.3">11</text>
<text x="51.8" y="47">11</text>
<text x="59.3" y="42.2">B15_L1_P</text>
<text x="59.3" y="43.9">B15_L1_N</text>
<text x="59.3" y="45.6">B15_L2_P</text>
<text x="59.3" y="47.3">B15_L2_N</text>
<text x="74.6" y="42.6">B15_L1_N</text>
<text x="74.6" y="44.4">B15_L2_P</text>
<text x="74.6" y="46.1">B15_L2_N</text>
<text x="74.6" y="47.8">B15_L3_P</text>
<text x="145.4" y="42.6">B15_L14_P</text>
<text x="145.4" y="44.4">B15_L14_N</text>
<text x="145.4" y="46.1">B15_L15_P</text>
<text x="145.4" y="47.8">B15_L15_N</text>
<text x="173.1" y="45.5">B15_L14_N</text>
<text x="173.2" y="43.7">B15_L14_P</text>
<text x="173.2" y="47.2">B15_L15_P</text>
<text x="186.6" y="43.6">11</text>
<text x="186.6" y="45.3">11</text>
<text x="186.6" y="47">11</text>
<text x="51.8" y="48.7">11</text>
<text x="51.8" y="50.5">11</text>
<text x="51.8" y="52.2">11</text>
<text x="51.8" y="53.9">11</text>
<text x="59.3" y="49.1">B15_L3_P</text>
<text x="59.3" y="50.8">B15_L3_N</text>
<text x="59.3" y="52.5">B15_L4_P</text>
<text x="74.6" y="49.5">B15_L3_N</text>
<text x="74.6" y="51.3">B15_L4_P</text>
<text x="74.6" y="53">B15_L4_N</text>
<text x="145.4" y="49.5">B15_L16_P</text>
<text x="145.4" y="51.3">B15_L16_N</text>
<text x="145.4" y="53">B15_L17_P</text>
<text x="173.1" y="48.9">B15_L15_N</text>
<text x="173.1" y="52.4">B15_L16_N</text>
<text x="173.2" y="50.6">B15_L16_P</text>
<text x="186.6" y="48.7">11</text>
<text x="186.6" y="50.5">11</text>
<text x="186.6" y="52.2">11</text>
<text x="186.6" y="53.9">11</text>
<text x="51.8" y="55.6">11</text>
<text x="51.8" y="57.4">11</text>
<text x="51.8" y="59.1">11</text>
<text x="59.3" y="54.3">B15_L4_N</text>
<text x="59.3" y="56">B15_L5_P</text>
<text x="59.3" y="57.7">B15_L5_N</text>
<text x="59.3" y="59.4">B15_L6_P</text>
<text x="74.6" y="54.7">B15_L5_P</text>
<text x="74.6" y="56.5">B15_L5_N</text>
<text x="74.6" y="58.2">B15_L6_P</text>
<text x="74.6" y="59.9">B15_L6_N</text>
<text x="145.4" y="54.7">B15_L17_N</text>
<text x="145.4" y="56.5">B15_L18_P</text>
<text x="145.4" y="58.2">B15_L18_N</text>
<text x="145.4" y="59.9">B15_L19_P</text>
<text x="173.1" y="55.8">B15_L17_N</text>
<text x="173.1" y="59.3">B15_L18_N</text>
<text x="173.2" y="54.1">B15_L17_P</text>
<text x="173.2" y="57.5">B15_L18_P</text>
<text x="186.6" y="55.6">11</text>
<text x="186.6" y="57.4">11</text>
<text x="186.6" y="59.1">11</text>
<text x="51.8" y="60.8">11</text>
<text x="51.8" y="62.6">11</text>
<text x="51.8" y="64.3">11</text>
<text x="51.8" y="66">11</text>
<text x="59.3" y="61.2">B15_L6_N</text>
<text x="59.3" y="62.9">B15_L7_P</text>
<text x="59.3" y="64.6">B15_L7_N</text>
<text x="74.6" y="61.6">B15_L7_P</text>
<text x="74.6" y="63.4">B15_L7_N</text>
<text x="74.6" y="65.1">B15_L8_P</text>
<text x="145.4" y="61.6">B15_L19_N</text>
<text x="145.4" y="63.4">B15_L20_P</text>
<text x="145.4" y="65.1">B15_L20_N</text>
<text x="173.1" y="61">B15_L19_P</text>
<text x="173.1" y="62.7">B15_L19_N</text>
<text x="173.1" y="64.4">B15_L20_P</text>
<text x="186.6" y="60.8">11</text>
<text x="186.6" y="62.6">11</text>
<text x="186.6" y="64.3">11</text>
<text x="186.6" y="66">11</text>
<text x="51.8" y="67.7">11</text>
<text x="51.8" y="69.5">11</text>
<text x="51.8" y="71.2">11</text>
<text x="59.3" y="66.3">B15_L8_P</text>
<text x="59.3" y="68.1">B15_L8_N</text>
<text x="59.3" y="69.8">B15_L9_P</text>
<text x="59.3" y="71.5">B15_L9_N</text>
<text x="74.6" y="66.8">B15_L8_N</text>
<text x="74.6" y="68.5">B15_L9_P</text>
<text x="74.6" y="70.3">B15_L9_N</text>
<text x="145.4" y="66.8">B15_L21_P</text>
<text x="145.4" y="68.5">B15_L21_N</text>
<text x="145.4" y="70.3">B15_L22_P</text>
<text x="173.1" y="66.2">B15_L20_N</text>
<text x="173.1" y="67.9">B15_L21_P</text>
<text x="173.1" y="69.6">B15_L21_N</text>
<text x="173.1" y="71.4">B15_L22_P</text>
<text x="186.6" y="67.7">11</text>
<text x="186.6" y="69.5">11</text>
<text x="186.6" y="71.2">11</text>
<text x="51.8" y="72.9">11</text>
<text x="51.8" y="74.6">11</text>
<text x="51.8" y="76.4">11</text>
<text x="58.7" y="76.5">B15_L11_P</text>
<text x="59.3" y="73.2">B15_L10_P</text>
<text x="59.3" y="75">B15_L10_N</text>
<text x="74.3" y="73.7">B15_L10_N</text>
<text x="74.5" y="72">B15_L10_P</text>
<text x="74.5" y="77.2">B15_L11_N</text>
<text x="74.6" y="75.4">B15_L11_P</text>
<text x="145.4" y="72">B15_L22_N</text>
<text x="145.4" y="73.7">B15_L23_P</text>
<text x="145.4" y="75.4">B15_L23_N</text>
<text x="145.4" y="77.2">B15_L24_P</text>
<text x="173.1" y="73.1">B15_L22_N</text>
<text x="173.1" y="74.8">B15_L23_P</text>
<text x="173.1" y="76.5">B15_L23_N</text>
<text x="186.6" y="72.9">11</text>
<text x="186.6" y="74.6">11</text>
<text x="186.6" y="76.4">11</text>
<text x="51.8" y="78.1">11</text>
<text x="51.8" y="79.8">11</text>
<text x="51.8" y="81.5">11</text>
<text x="58.7" y="78.3">B15_L11_N</text>
<text x="58.7" y="80">B15_L12_P</text>
<text x="58.7" y="81.7">B15_L12_N</text>
<text x="74.5" y="80.6">B15_L12_N</text>
<text x="74.6" y="78.9">B15_L12_P</text>
<text x="145.4" y="78.9">B15_L24_N</text>
<text x="145.4" y="80.6">B15_IO25</text>
<text x="173.1" y="78.3">B15_L24_P</text>
<text x="173.1" y="80">B15_L24_N</text>
<text x="173.8" y="81.9">B15_IO25</text>
<text x="186.6" y="81.5">11</text>
<text x="186.6" y="78.1">11</text>
<text x="186.6" y="79.8">11</text>
<text x="51.8" y="119.5">11</text>
<text x="51.8" y="117.8">11</text>
<text x="59.3" y="119.9">B16_L1_P</text>
<text x="59.3" y="118.2">B16_IO0</text>
<text x="74.6" y="116.9">B16_IO0</text>
<text x="74.6" y="118.6">B16_L1_P</text>
<text x="145.4" y="118.6">B16_L13_N</text>
<text x="145.4" y="116.9">B16_L13_P</text>
<text x="173.1" y="119.7">B16_L13_N</text>
<text x="173.1" y="118">B16_L13_P</text>
<text x="186.6" y="119.5">11</text>
<text x="186.6" y="117.8">11</text>
<text x="51.8" y="121.3">11</text>
<text x="51.8" y="123">11</text>
<text x="51.8" y="124.7">11</text>
<text x="59.3" y="121.6">B16_L1_N</text>
<text x="59.3" y="123.4">B16_L2_P</text>
<text x="59.3" y="125.1">B16_L2_N</text>
<text x="74.6" y="120.4">B16_L1_N</text>
<text x="74.6" y="122.1">B16_L2_P</text>
<text x="74.6" y="123.8">B16_L2_N</text>
<text x="74.6" y="125.6">B16_L3_P</text>
<text x="145.4" y="120.4">B16_L14_P</text>
<text x="145.4" y="122.1">B16_L14_N</text>
<text x="145.4" y="123.8">B16_L15_P</text>
<text x="145.4" y="125.6">B16_L15_N</text>
<text x="173.1" y="123.2">B16_L14_N</text>
<text x="173.2" y="121.5">B16_L14_P</text>
<text x="173.2" y="124.9">B16_L15_P</text>
<text x="186.6" y="121.3">11</text>
<text x="186.6" y="123">11</text>
<text x="186.6" y="124.7">11</text>
<text x="51.8" y="126.4">11</text>
<text x="51.8" y="128.2">11</text>
<text x="51.8" y="129.9">11</text>
<text x="51.8" y="131.7">11</text>
<text x="59.3" y="126.8">B16_L3_P</text>
<text x="59.3" y="128.5">B16_L3_N</text>
<text x="59.3" y="130.3">B16_L4_P</text>
<text x="59.3" y="132">B16_L4_N</text>
<text x="74.6" y="127.3">B16_L3_N</text>
<text x="74.6" y="129">B16_L4_P</text>
<text x="74.6" y="130.7">B16_L4_N</text>
<text x="145.4" y="127.3">B16_L16_P</text>
<text x="145.4" y="129">B16_L16_N</text>
<text x="145.4" y="130.7">B16_L17_P</text>
<text x="173.1" y="126.6">B16_L15_N</text>
<text x="173.1" y="130.1">B16_L16_N</text>
<text x="173.2" y="128.4">B16_L16_P</text>
<text x="173.2" y="131.8">B16_L17_P</text>
<text x="186.6" y="126.4">11</text>
<text x="186.6" y="128.2">11</text>
<text x="186.6" y="129.9">11</text>
<text x="186.6" y="131.7">11</text>
<text x="51.8" y="133.3">11</text>
<text x="51.8" y="135.1">11</text>
<text x="51.8" y="136.8">11</text>
<text x="59.3" y="133.7">B16_L5_P</text>
<text x="59.3" y="135.4">B16_L5_N</text>
<text x="59.3" y="137.2">B16_L6_P</text>
<text x="74.6" y="132.5">B16_L5_P</text>
<text x="74.6" y="134.2">B16_L5_N</text>
<text x="74.6" y="135.9">B16_L6_P</text>
<text x="74.6" y="137.6">B16_L6_N</text>
<text x="145.4" y="132.5">B16_L17_N</text>
<text x="145.4" y="134.2">B16_L18_P</text>
<text x="145.4" y="135.9">B16_L18_N</text>
<text x="145.4" y="137.6">B16_L19_P</text>
<text x="173.1" y="133.5">B16_L17_N</text>
<text x="173.1" y="137">B16_L18_N</text>
<text x="173.2" y="135.3">B16_L18_P</text>
<text x="186.6" y="133.3">11</text>
<text x="186.6" y="135.1">11</text>
<text x="186.6" y="136.8">11</text>
<text x="51.8" y="138.6">11</text>
<text x="51.8" y="140.3">11</text>
<text x="51.8" y="142">11</text>
<text x="51.8" y="143.7">11</text>
<text x="59.3" y="138.9">B16_L6_N</text>
<text x="59.3" y="140.6">B16_L7_P</text>
<text x="59.3" y="142.3">B16_L7_N</text>
<text x="74.6" y="139.4">B16_L7_P</text>
<text x="74.6" y="141.1">B16_L7_N</text>
<text x="74.6" y="142.8">B16_L8_P</text>
<text x="145.4" y="139.4">B16_L19_N</text>
<text x="145.4" y="141.1">B16_L20_P</text>
<text x="145.4" y="142.8">B16_L20_N</text>
<text x="173.1" y="138.7">B16_L19_P</text>
<text x="173.1" y="140.5">B16_L19_N</text>
<text x="173.1" y="142.2">B16_L20_P</text>
<text x="173.1" y="143.9">B16_L20_N</text>
<text x="186.6" y="138.6">11</text>
<text x="186.6" y="140.3">11</text>
<text x="186.6" y="142">11</text>
<text x="186.6" y="143.7">11</text>
<text x="51.8" y="145.5">11</text>
<text x="51.8" y="147.2">11</text>
<text x="51.8" y="148.9">11</text>
<text x="59.3" y="144.1">B16_L8_P</text>
<text x="59.3" y="145.8">B16_L8_N</text>
<text x="59.3" y="147.5">B16_L9_P</text>
<text x="59.3" y="149.3">B16_L9_N</text>
<text x="74.5" y="149.7">B16_L10_P</text>
<text x="74.6" y="144.5">B16_L8_N</text>
<text x="74.6" y="146.3">B16_L9_P</text>
<text x="74.6" y="148">B16_L9_N</text>
<text x="145.4" y="144.5">B16_L21_P</text>
<text x="145.4" y="146.3">B16_L21_N</text>
<text x="145.4" y="148">B16_L22_P</text>
<text x="145.4" y="149.7">B16_L22_N</text>
<text x="173.1" y="145.6">B16_L21_P</text>
<text x="173.1" y="147.4">B16_L21_N</text>
<text x="173.1" y="149.1">B16_L22_P</text>
<text x="186.6" y="145.5">11</text>
<text x="186.6" y="147.2">11</text>
<text x="186.6" y="148.9">11</text>
<text x="51.8" y="150.6">11</text>
<text x="51.8" y="152.4">11</text>
<text x="51.8" y="154.1">11</text>
<text x="51.8" y="155.8">11</text>
<text x="58.7" y="154.3">B16_L11_P</text>
<text x="58.7" y="156">B16_L11_N</text>
<text x="59.3" y="151">B16_L10_P</text>
<text x="59.3" y="152.7">B16_L10_N</text>
<text x="74.3" y="151.5">B16_L10_N</text>
<text x="74.5" y="154.9">B16_L11_N</text>
<text x="74.6" y="153.2">B16_L11_P</text>
<text x="145.4" y="151.5">B16_L23_P</text>
<text x="145.4" y="153.2">B16_L23_N</text>
<text x="145.4" y="154.9">B16_L24_P</text>
<text x="173.1" y="150.8">B16_L22_N</text>
<text x="173.1" y="152.5">B16_L23_P</text>
<text x="173.1" y="154.3">B16_L23_N</text>
<text x="173.1" y="156">B16_L24_P</text>
<text x="186.6" y="150.6">11</text>
<text x="186.6" y="152.4">11</text>
<text x="186.6" y="154.1">11</text>
<text x="186.6" y="155.8">11</text>
<text x="51.8" y="157.6">11</text>
<text x="51.8" y="159.3">11</text>
<text x="58.7" y="157.7">B16_L12_P</text>
<text x="58.7" y="159.4">B16_L12_N</text>
<text x="74.5" y="158.4">B16_L12_N</text>
<text x="74.6" y="156.6">B16_L12_P</text>
<text x="145.4" y="156.6">B16_L24_N</text>
<text x="145.4" y="158.4">B16_IO25</text>
<text x="173.1" y="157.7">B16_L24_N</text>
<text x="173.8" y="159.6">B16_IO25</text>
<text x="186.6" y="159.3">11</text>
<text x="186.6" y="157.6">11</text>
</g>
<g font-size="1.5">
<text x="212.5" y="194.9">Title</text>
<text x="212.5" y="200">Size</text>
<text x="219.4" y="200">Document Number</text>
<text x="269.4" y="200">Rev</text>
<text x="271.2" y="201.8">1.0</text>
<text x="212.5" y="205.2">Date:</text>
<text x="221.4" y="205.2">Friday, July 29, 2022</text>
<text x="247" y="205.2">Sheet</text>
<text x="255.6" y="205.2">5</text>
<text x="260.8" y="205.2">of</text>
<text x="266" y="205.2">12</text>
</g>
<g font-size="1.3">
<text x="29" y="1.4">5</text>
<text x="83.6" y="1.4">4</text>
<text x="138.1" y="1.4">3</text>
<text x="192.7" y="1.4">2</text>
<text x="247.3" y="1.4">1</text>
<text x=".5" y="28.3">D</text>
<text x="275.1" y="28.3">D</text>
<text x=".5" y="79.2">C</text>
<text x="275.1" y="79.2">C</text>
<text x=".5" y="130.2">B</text>
<text x="275.1" y="130.2">B</text>
<text x=".5" y="181.1">A</text>
<text x="275.1" y="181.1">A</text>
<text x="29" y="206.9">5</text>
<text x="83.6" y="206.9">4</text>
<text x="138.1" y="206.9">3</text>
<text x="192.7" y="206.9">2</text>
<text x="247.3" y="206.9">1</text>
</g>
</svg>
